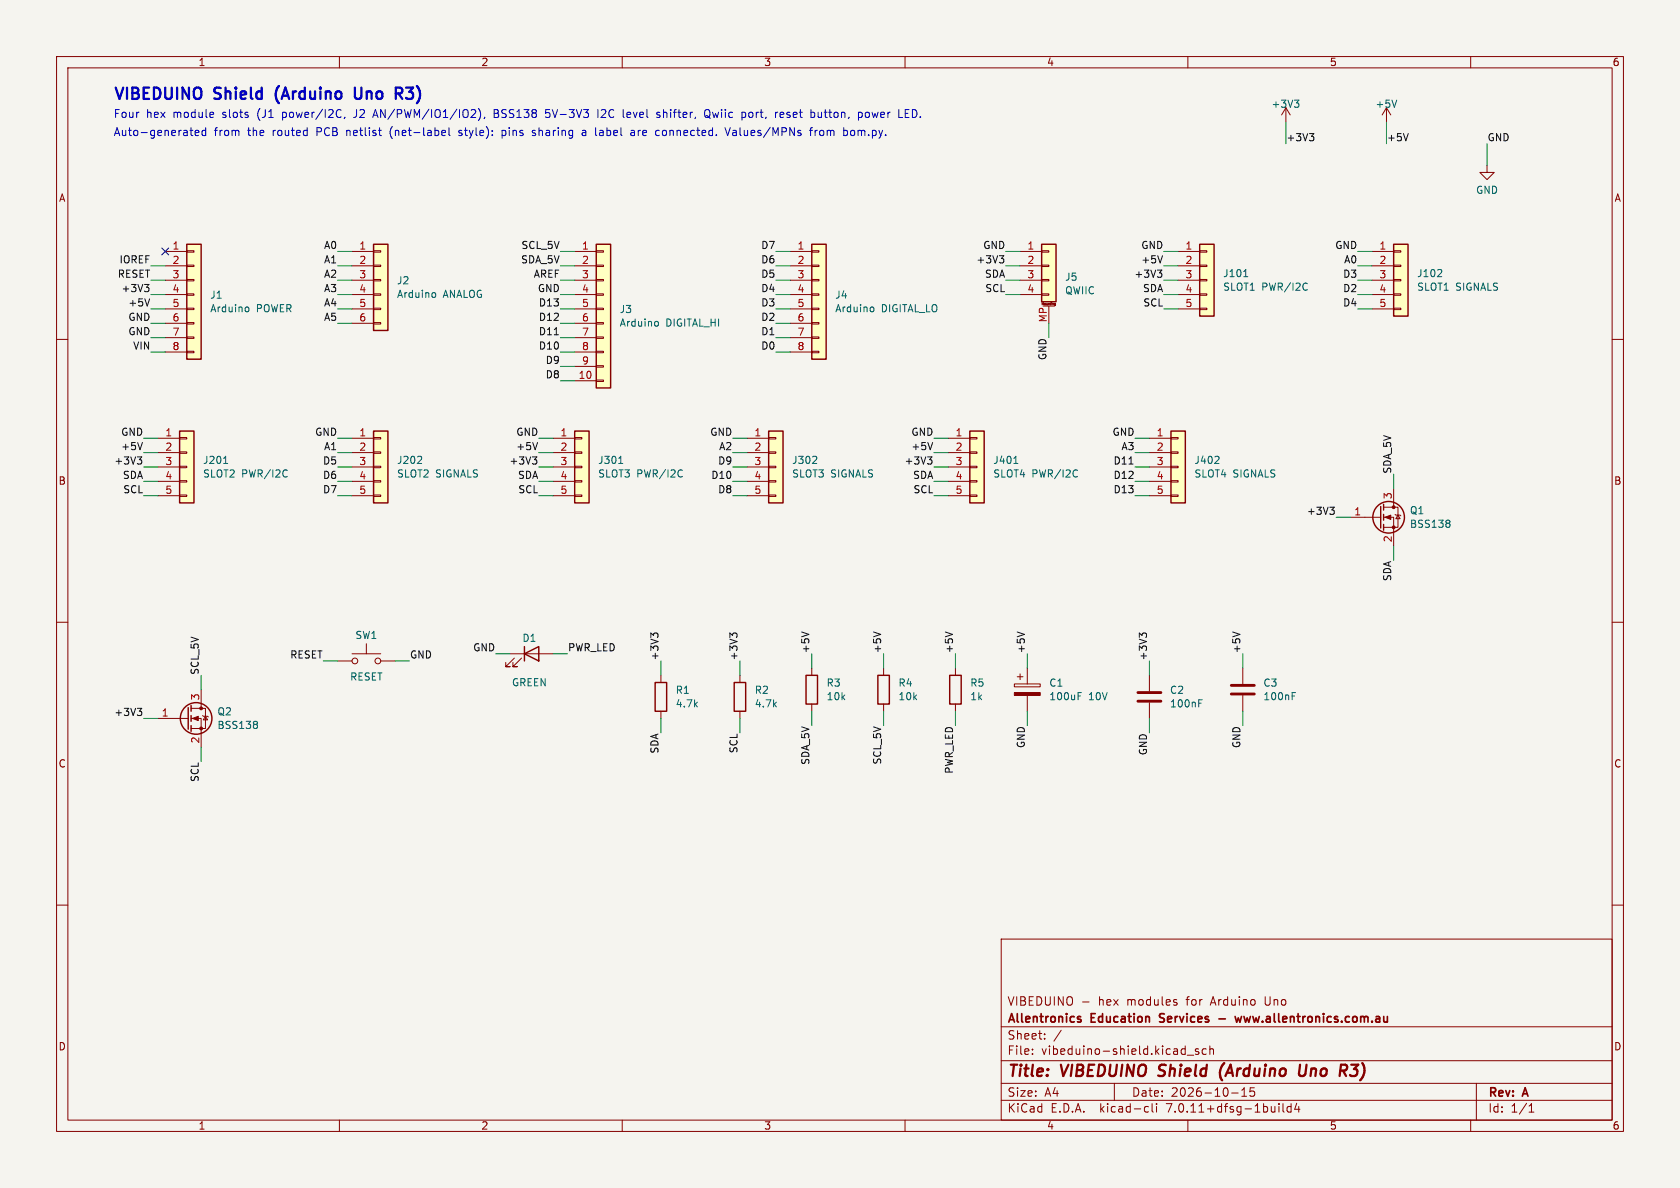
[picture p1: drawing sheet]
<svg xmlns="http://www.w3.org/2000/svg" width="297mm" height="210mm" viewBox="0 0 297 210" stroke-linecap="round" stroke-linejoin="round" font-family="sans-serif">
<path d="M0 0h297v210h-297z" fill="#f5f4ef" stroke="#f5f4ef" stroke-width=".18"/>
<g fill="none" stroke="#840000" stroke-width=".18">
<path d="M10 10h277v190h-277zM12 12h273v186h-273zM60 10v2M110 10v2M160 10v2M210 10v2M227.3 19.1l-.7 1.2M227.3 19.1v2.5M227.3 19.1l.8 1.2M245.1 19.1l-.8 1.2M245.1 19.1v2.5M245.1 19.1l.8 1.2"/>
<path d="M260 10v2M262.9 29.2v1.3h1.3l-1.3 1.3-1.3-1.3h1.3M10 60h2M29.2 44.5h3.8M29.2 47h3.8M29.2 49.5h3.8M29.2 52.1h3.8M29.2 54.6h3.8M29.2 57.2h3.8M29.2 59.7h3.8M33 59.6h1.3v.2h-1.3zM33 57h1.3v.3h-1.3z"/>
<path d="M33 54.5h1.3v.2h-1.3zM33 51.9h1.3v.3h-1.3zM33 49.4h1.3v.3h-1.3zM33 46.9h1.3v.2h-1.3zM33 44.3h1.3v.3h-1.3zM62.2 44.5h3.8M62.2 47h3.8M62.2 49.5h3.8M62.2 52.1h3.8M62.2 54.6h3.8M62.2 57.2h3.8M66 57h1.3v.3h-1.3z"/>
<path d="M66 54.5h1.3v.2h-1.3zM66 51.9h1.3v.3h-1.3zM66 49.4h1.3v.3h-1.3zM66 46.9h1.3v.2h-1.3zM66 44.3h1.3v.3h-1.3zM101.6 44.5h3.8M101.6 47h3.8M101.6 49.5h3.8M101.6 52.1h3.8M101.6 54.6h3.8M101.6 57.2h3.8M101.6 59.7h3.8"/>
<path d="M105.4 59.6h1.3v.2h-1.3zM105.4 57h1.3v.3h-1.3zM105.4 54.5h1.3v.2h-1.3zM105.4 51.9h1.3v.3h-1.3zM105.4 49.4h1.3v.3h-1.3zM105.4 46.9h1.3v.2h-1.3zM105.4 44.3h1.3v.3h-1.3zM139.7 44.5h3.8M139.7 47h3.8M139.7 49.5h3.8M139.7 52.1h3.8M139.7 54.6h3.8"/>
<path d="M139.7 57.2h3.8M139.7 59.7h3.8M143.5 59.6h1.3v.2h-1.3zM143.5 57h1.3v.3h-1.3zM143.5 54.5h1.3v.2h-1.3zM143.5 51.9h1.3v.3h-1.3zM143.5 49.4h1.3v.3h-1.3zM143.5 46.9h1.3v.2h-1.3zM143.5 44.3h1.3v.3h-1.3zM180.3 44.5h3.8M180.3 47h3.8M180.3 49.5h3.8"/>
<path d="M180.3 52.1h3.8M184.1 51.9h1.3v.3h-1.3zM184.1 49.4h1.3v.3h-1.3zM184.1 46.9h1.3v.2h-1.3zM184.1 44.3h1.3v.3h-1.3zM184.4 54.1h2M185.4 54.1v3.1M186.4 53.7l.2-.1v.3M186.4 54h.1M186.4 53.9h.1M186.5 53.9h.1M186.5 54h.1"/>
<path d="M186.6 54h-.1M186.6 54h.1M186.6 53.9v.1M208.3 44.5h3.8M208.3 47h3.8M208.3 49.5h3.8M208.3 52.1h3.8M208.3 54.6h3.8M212.1 54.5h1.3v.2h-1.3zM212.1 51.9h1.3v.3h-1.3zM212.1 49.4h1.3v.3h-1.3zM212.1 46.9h1.3v.2h-1.3z"/>
<path d="M212.1 44.3h1.3v.3h-1.3zM242.6 44.5h3.8M242.6 47h3.8M242.6 49.5h3.8M242.6 52.1h3.8M242.6 54.6h3.8M246.4 54.5h1.2v.2h-1.2zM246.4 51.9h1.2v.3h-1.2zM246.4 49.4h1.2v.3h-1.2zM246.4 46.9h1.2v.2h-1.2zM246.4 44.3h1.2v.3h-1.2zM285 60h2"/>
<path d="M27.9 77.5h3.8M29.2 62.2h3.8M31.7 79.9h1.3v.2h-1.3zM31.7 77.3h1.3v.3h-1.3zM33 62.1h1.3v.3h-1.3zM62.2 77.5h3.8M66 79.9h1.3v.2h-1.3zM66 77.3h1.3v.3h-1.3zM97.8 77.5h3.8M101.6 79.9h1.3v.2h-1.3zM101.6 77.3h1.3v.3h-1.3zM101.6 62.2h3.8"/>
<path d="M101.6 67.3h3.8M101.6 64.8h3.8M105.4 67.2h1.3v.2h-1.3zM105.4 64.6h1.3v.3h-1.3zM105.4 62.1h1.3v.3h-1.3zM132.1 77.5h3.8M135.9 79.9h1.3v.2h-1.3zM135.9 77.3h1.3v.3h-1.3zM139.7 62.2h3.8M143.5 62.1h1.3v.3h-1.3zM167.6 77.5h3.8M171.4 79.9h1.3v.2h-1.3z"/>
<path d="M171.4 77.3h1.3v.3h-1.3zM203.2 77.5h3.8M207 79.9h1.3v.2h-1.3zM207 77.3h1.3v.3h-1.3zM27.9 80h3.8M27.9 82.6h3.8M27.9 85.1h3.8M27.9 87.6h3.8M31.7 87.5h1.3v.3h-1.3zM31.7 85h1.3v.2h-1.3zM31.7 82.4h1.3v.3h-1.3zM62.2 80h3.8"/>
<path d="M62.2 82.6h3.8M62.2 85.1h3.8M62.2 87.6h3.8M66 87.5h1.3v.3h-1.3zM66 85h1.3v.2h-1.3zM66 82.4h1.3v.3h-1.3zM97.8 80h3.8M97.8 82.6h3.8M97.8 85.1h3.8M97.8 87.6h3.8M101.6 87.5h1.3v.3h-1.3zM101.6 85h1.3v.2h-1.3z"/>
<path d="M101.6 82.4h1.3v.3h-1.3zM132.1 80h3.8M132.1 82.6h3.8M132.1 85.1h3.8M132.1 87.6h3.8M135.9 87.5h1.3v.3h-1.3zM135.9 85h1.3v.2h-1.3zM135.9 82.4h1.3v.3h-1.3zM167.6 80h3.8M167.6 82.6h3.8M167.6 85.1h3.8M167.6 87.6h3.8"/>
<path d="M171.4 87.5h1.3v.3h-1.3zM171.4 85h1.3v.2h-1.3zM171.4 82.4h1.3v.3h-1.3zM203.2 80h3.8M203.2 82.6h3.8M203.2 85.1h3.8M203.2 87.6h3.8M207 87.5h1.3v.3h-1.3zM207 85h1.3v.2h-1.3zM207 82.4h1.3v.3h-1.3zM238.8 91.4h5.3M244.6 91.4h1.8v5.1"/>
<path d="M244.6 89.7h2.5v3.5h-2.5M246.4 86.4v3.3M246.6 90.9l.2 .2h.7l.1 .1M247.1 91.1l.4 .6h-.7zM10 110h2M59.7 116.8h2.5M62.2 115.6h5.1M64.8 113.8v1.8M67.3 116.8h2.5M90.2 115.6h7.6M90.9 116.3l-1.5 1.6h.8h-.8v-.8M92.2 116.3l-1.5 1.6h.7h-.7v-.8"/>
<path d="M116.8 119.4v1.3M130.8 119.4v1.3M143.5 118.1v1.3M156.2 118.1v1.3M168.9 118.1v1.3M179.8 119.6h1M180.3 119.1v1M181.6 118.1v2.8M203.2 119.4v2.8M219.7 118.1v2.8M285 110h2M27.9 127h5.4"/>
<path d="M33.8 127h1.8v5.1M33.8 125.2h2.5v3.6h-2.5M35.6 121.9v3.3M35.8 126.5l.1 .1h.8l.1 .1M36.3 126.6l.4 .7h-.8zM116.8 125.7v1.3M130.8 125.7v1.3M143.5 124.5v1.2M156.2 124.5v1.2M168.9 124.5v1.2M179.3 120.9h4.6v.5h-4.6zM181.6 122.9v2.8"/>
<path d="M203.2 124.2v2.8M219.7 122.9v2.8M10 160h2M285 160h2M177 166h108v32h-108zM191.4 177.1h1.1M207.9 177.2l.2 .2-.2 .3M207.9 176.7l.1 .1M60 198v2M110 198v2M160 198v2M177 194.5h108"/>
<path d="M177 191.5h108M177 187.5h108M177 181.5h108M182.5 186.3v.1M182.5 185.5v.1M184.7 183.6v.1M184.7 182.8v.1M187.6 182.1l-1.3 2M197 191.5v3M202.6 195.6l.4 .1M203 196.5l-.4 .1M203.7 195.1v1.3l.2 .2"/>
<path d="M204.5 195.1v.1M204.5 195.6v1M209.9 186.5h1.1M210 198v2M211.9 185.5l-.4-.1-.2 .2 .1 .2 .5 .2v.3h-.6M213.2 185.5l-.4-.1-.3 .3v.4l.2 .2h.5M213.9 185.5l.2-.1 .4 .1v.9M213.9 184.9v1.5M217.7 193.2h1.2M219.5 193.8h.9M219.5 192.7l.5-.4v1.5M221 192.3v.7l.2-.1h.5l.1 .6-.3 .3-.5-.1"/>
<path d="M226.1 195.1v.1M226.1 195.6v1M226.8 195.1v1.3l.2 .2M228.2 195.7l-.4-.1-.3 .3v.4l.2 .2h.5M228.2 195.1v1.5M229.2 195l-.3 1.1h.9M229.6 195.6v1M260 198v2M261 191.5v6.5M270.3 196.6h.9M270.3 195.5l.4-.4v1.5"/>
<circle cx="62.7" cy="116.8" r=".51"/>
<circle cx="66.8" cy="116.8" r=".51"/>
</g>
<path d="M204.7 190.1l.3 .1M205.1 188.4l-.2 .4 .1 .2M216.4 187.9a2.35 2.35 0 0 0-.3 3.1M231 188.2l-.2 1.6a.66 .66 0 0 1-1 .3M238.7 190l.2 .2h.6M238.9 188.2h1.2" fill="none" stroke="#840000" stroke-width=".4"/>
<path d="M190.7 179.7l.4 .1M205.1 179.3v.5M218.3 179.7l.3 1 .3-.7 .3 .7 .3-1M190.7 180.2l.4 .1v.2l-.2 .2h-.3M205 180.6l.2 .1M215.5 180.1h1.1" fill="none" stroke="#840000" stroke-width=".3"/>
<g fill="none" stroke="#840000" stroke-width=".25">
<path d="M33 43.2h2.6v20.3h-2.6zM66 43.2h2.6v15.2h-2.6zM105.4 43.2h2.5v25.4h-2.5zM143.5 43.2h2.5v20.3h-2.5zM184.1 43.2h2.6v10.1h-2.6zM212.1 43.2h2.5v12.7h-2.5zM246.4 43.2h2.5v12.7h-2.5zM31.7 76.2h2.6v12.7h-2.6zM66 76.2h2.6v12.7h-2.6zM101.6 76.2h2.5v12.7h-2.5zM135.9 76.2h2.5v12.7h-2.5zM171.4 76.2h2.6v12.7h-2.6z"/>
<path d="M207 76.2h2.5v12.7h-2.5zM244.1 89.5v3.8M244.6 89.2v1M244.6 90.9v1M244.6 92.7v1M92.7 115.6l2.5-1.3v2.5zM92.7 114.3v2.5M142.5 119.4h2v5.1h-2zM155.2 119.4h2v5.1h-2zM167.9 119.4h2v5.1h-2zM33.3 125.1v3.8M33.8 124.7v1"/>
<path d="M33.8 126.5v1M33.8 128.3v1M115.8 120.7h2.1v5h-2.1zM129.8 120.7h2v5h-2z"/>
<circle cx="245.5" cy="91.4" r="2.79"/>
<circle cx="34.7" cy="127" r="2.79"/>
</g>
<g fill="#840000" stroke="#840000" stroke-width=".18">
<path d="M244.9 91.4l1-.3v.7z"/>
<path d="M179.3 122.4h4.6v.5h-4.6z"/>
<path d="M34 127l1.1-.4v.8z"/>
<circle cx="246.4" cy="93.2" r=".25"/>
<circle cx="246.4" cy="89.7" r=".25"/>
<circle cx="35.6" cy="128.8" r=".25"/>
<circle cx="35.6" cy="125.2" r=".25"/>
</g>
<g fill="none" stroke="#006464" stroke-width=".18">
<path d="M228.8 17.7h.8l-.4 .5M229.4 18.2l.2 .2v.3l-.2 .3M246.9 17.7l-.4 1.3M43.6 54.3h.3l.1 .2-.1 .5-.3 .1M76.6 51.7l.3 .1 .1 .2v.5l-.4 .1M116 56.8l.3 .1 .1 .2-.1 .4-.3 .2M154.1 54.3h.3l.1 .2-.1 .5-.3 .1M219.9 48.9h.7M230.9 50l.2 .2M231.1 51.2l-.2 .1M254.8 47.7l.1 .2-.1 .3-.7 .7h.8M39.5 81.9h.8"/>
<path d="M50.5 83.1l.3 .1M50.8 84.2l-.3 .1M74.4 80.7l.1 .2v.3l-.7 .7h.7M109.4 81.9h.7M120.4 83.1l.2 .1M120.6 84.2l-.2 .1M144.3 80.7l.1 .2-.1 .3-.7 .7h.8M179.2 81.9h.8M190.2 83.1l.3 .1M190.5 84.2l-.3 .1M215.4 80.7l.1 .2v.3l-.8 .7h.8M256.1 91.9l.2 .3-.2 .3 .2 .2v.3l-.2 .2"/>
<path d="M45.3 127.5l.2 .3-.2 .3 .2 .2v.2l-.2 .3M190.6 123h.4M190.6 122.4h.6M211.9 124.3h.4M211.9 123.7h.6M228.4 123h.5M228.4 122.4h.6"/>
</g>
<path d="M201.2 124h4M201.2 122.4h4M217.7 122.7h4M217.7 121.2h4" fill="none" stroke="#840000" stroke-width=".51"/>
<g fill="#ffffc2" stroke="#ffffc2" stroke-width=".18">
<path d="M171.4 76.2h2.6v12.7h-2.6z"/>
<path d="M33 43.2h2.6v20.3h-2.6z"/>
<path d="M207 76.2h2.5v12.7h-2.5z"/>
<path d="M66 43.2h2.6v15.2h-2.6z"/>
<path d="M135.9 76.2h2.5v12.7h-2.5z"/>
<path d="M246.4 43.2h2.5v12.7h-2.5z"/>
<path d="M66 76.2h2.6v12.7h-2.6z"/>
<path d="M212.1 43.2h2.5v12.7h-2.5z"/>
<path d="M101.6 76.2h2.5v12.7h-2.5z"/>
<path d="M31.7 76.2h2.6v12.7h-2.6z"/>
<path d="M105.4 43.2h2.5v25.4h-2.5z"/>
<path d="M184.1 43.2h2.6v10.1h-2.6z"/>
<path d="M143.5 43.2h2.5v20.3h-2.5z"/>
</g>
<g fill="none" stroke="#0f0f0f" stroke-width=".18">
<path d="M231.5 23.6h.8l-.5 .5M232 24.1l.3 .2v.3l-.3 .3M249 23.6l-.5 1.3M25.5 50.3h.8l-.4 .5M26.1 50.8l.2 .2v.3l-.2 .3M26.4 52.8l-.4 1.3M98 59.2h.7M176.7 45.2h.8l-.5 .5M177.2 45.7l.3 .2v.3l-.3 .3M204.6 47.7h.8l-.4 .5M205.2 48.2l.2 .3v.3l-.2 .2M205.5 45.2l-.4 1.3"/>
<path d="M25.2 78.2l-.4 1.3M95 78.2l-.4 1.3M164.9 78.2l-.4 1.3M24.3 80.8h.8l-.5 .5M24.8 81.3l.3 .2v.3l-.3 .2M94.1 80.8h.8l-.4 .5M94.7 81.3l.2 .2v.3l-.2 .2M164 80.8h.8l-.5 .5M164.5 81.3l.3 .2v.3l-.3 .2M199.6 82h.7M235.1 89.7h.8l-.4 .4M235.6 90.1l.3 .3v.3l-.3 .2"/>
<path d="M115.5 112.1l.3-.2h.3l.2 .2M115.5 112.3l-.4-.4v.8M129.5 112.3l-.5-.4v.8M129.5 112.1l.3-.2h.3l.2 .2M141.7 111.7l1.3 .4M154.4 111.7l1.3 .4M167.1 111.7l1.3 .4M179.8 111.7l1.3 .4M201.9 112.1l.2-.2h.3l.3 .2M201.9 112.3l-.5-.4v.8M217.9 111.7l1.3 .4M24.3 125.2h.8l-.5 .5"/>
<path d="M24.8 125.7l.3 .2v.3l-.3 .3"/>
</g>
<g fill="none" stroke="#0000c2" stroke-width=".18">
<path d="M37.6 19.8l.2 .4-.7 .1M66.4 19.4l-.5 1.4M84 19.4l.1 .2-.1 .4-.8 .8h.9M84.6 19.2a1.61 1.61 0 0 1 0 2.1M87.8 19.4h-.4v1.4h.5M97.2 19.4h-.7l-.1 .6 .2-.1 .5 .1M105.7 19.4v1.4M106.8 19.4l-.5 .1M107 20l-.8 .8h.9M111.3 19.8h-.3l-.2 .2 .1 .7 .4 .1M116.2 19.9h.4M124.6 19.6a.47 .47 0 0 1 .6-.2 .47 .47 0 0 1 .3 .4v.5a.47 .47 0 0 1-.5 .5 .47 .47 0 0 1-.4-.5z"/>
<path d="M132.8 19.8l-.3 .1-.1 .2v.5l.4 .2M144.6 19.8l.1 .9 .3 .1 .2-.2M152.2 19.8l.2 .3v.4l-.2 .3M153 20l.2-.2 .4 .2 .1 .5-.1 .2-.4 .1-.2-.2zM160 19.4h.7M33.6 23h.5M34 24h.1M34.5 23.5l.7-.1-.1-.3-.4-.1-.2 .2 .1 .7h.5M36.4 23.1l-.4-.1-.3 .3 .1 .6h.6M36.4 22.6v1.4M37.7 20.7l-.1 .1M61 20.7l-.2 .3"/>
<path d="M62.5 20.8h.1M66 20.4h.7M69.1 22.8l-.1 .5 .1 .8M78.2 23.1l.4-.1 .2 .4-.7 .1M78.2 23.9h.5M79.4 22.6v1.2l.2 .2M81.1 23.9l.4 .1M81.5 23h-.2l-.2 .2 .1 .2 .3 .1M85.7 20.7l-.1 .3M87.4 20h.4M88.8 23.1h.5M88.8 23.9h.5"/>
<path d="M88.8 23v1.4M94.6 23.1l-.3-.1-.2 .2 .1 .2 .4 .2v.3h-.5M96.4 20.6l.2 .2 .5-.1M103 23.1h.5l.1 .9M103.6 23.4h-.5a.27 .27 0 0 0-.2 .3 .27 .27 0 0 0 .2 .3l.5-.1M106 23.8l.2 .2h.3M106.4 23l-.4 .1M106.5 23.4h-.3l-.2 .2M111.5 20.2l-.7 .1M111.6 23.1h.5l.1 .9M112.2 23.4h-.5a.27 .27 0 0 0-.2 .3 .27 .27 0 0 0 .2 .3l.5-.1M116.2 20.2l.3 .1 .2 .2-.1 .2-.4 .1"/>
<path d="M117.2 23.1l-.1 .2 .1 .6M124.8 20.4l.5 .3M125.3 20.7l.3 .2M128.2 22.6l.4 1.4 .5-1.4M130 23l-.4 .1M130 23.4h-.3a.27 .27 0 0 0-.2 .3 .27 .27 0 0 0 .2 .3h.3M137.9 20.3l.7-.1-.1-.3-.4-.1-.2 .2 .1 .7h.5M143.1 23h.5M143.6 22.6l-.3 .2v1.2M144.1 23v1M144.5 23l-.3 .1-.1 .2M151 23.2l-.4-.2-.2 .3 .1 .6 .3 .1 .2-.2"/>
<path d="M160 20.8h.7M160 20h.5"/>
</g>
<path d="M62.7 15.5l.1 1.8 .3 .2 .6-.1M70 15.5h.7a.54 .54 0 0 1 .4 .5 .54 .54 0 0 1-.4 .5h-.7M70.5 16.5l.6 1" fill="none" stroke="#0000c2" stroke-width=".4"/>
<g fill="none" stroke="#009600" stroke-width=".18">
<path d="M227.3 21.6v3.8M245.1 21.6v3.8M262.9 25.4v3.8M26.7 49.5h2.5M26.7 52.1h2.5M26.7 59.7h2.5M26.7 54.6h2.5M26.7 47h2.5M26.7 57.2h2.5M59.7 49.5h2.5M59.7 52.1h2.5M59.7 54.6h2.5"/>
<path d="M59.7 47h2.5M59.7 57.2h2.5M59.7 44.5h2.5M99.1 49.5h2.5M99.1 52.1h2.5M99.1 59.7h2.5M99.1 54.6h2.5M99.1 47h2.5M99.1 57.2h2.5M99.1 44.5h2.5M137.2 49.5h2.5M137.2 52.1h2.5"/>
<path d="M137.2 59.7h2.5M137.2 54.6h2.5M137.2 47h2.5M137.2 57.2h2.5M137.2 44.5h2.5M177.8 49.5h2.5M177.8 52.1h2.5M177.8 47h2.5M177.8 44.5h2.5M185.4 57.2v2.5M205.7 49.5h2.6M205.7 52.1h2.6"/>
<path d="M205.7 54.6h2.6M205.7 47h2.6M205.7 44.5h2.6M240 49.5h2.6M240 52.1h2.6M240 54.6h2.6M240 47h2.6M240 44.5h2.6M25.4 77.5h2.5M26.7 62.2h2.5M59.7 77.5h2.5M95.2 77.5h2.6"/>
<path d="M99.1 62.2h2.5M99.1 64.8h2.5M99.1 67.3h2.5M129.5 77.5h2.6M137.2 62.2h2.5M165.1 77.5h2.5M200.7 77.5h2.5M25.4 82.6h2.5M25.4 85.1h2.5M25.4 87.6h2.5M25.4 80h2.5M59.7 82.6h2.5"/>
<path d="M59.7 85.1h2.5M59.7 87.6h2.5M59.7 80h2.5M95.2 82.6h2.6M95.2 85.1h2.6M95.2 87.6h2.6M95.2 80h2.6M129.5 82.6h2.6M129.5 85.1h2.6M129.5 87.6h2.6M129.5 80h2.6M165.1 82.6h2.5"/>
<path d="M165.1 85.1h2.5M165.1 87.6h2.5M165.1 80h2.5M200.7 82.6h2.5M200.7 85.1h2.5M200.7 87.6h2.5M200.7 80h2.5M236.2 91.4h2.6M246.4 83.8v2.6M246.4 96.5v2.6M35.6 119.4v2.5M57.1 116.8h2.6"/>
<path d="M69.8 116.8h2.6M87.6 115.6h2.6M97.8 115.6h2.5M116.8 116.8v2.6M130.8 116.8v2.6M143.5 115.6v2.5M156.2 115.6v2.5M168.9 115.6v2.5M181.6 115.6v2.5M203.2 116.8v2.6M219.7 115.6v2.5M25.4 127h2.5"/>
<path d="M35.6 132.1v2.5M116.8 127v2.5M130.8 127v2.5M143.5 125.7v2.6M156.2 125.7v2.6M168.9 125.7v2.6M181.6 125.7v2.6M203.2 127v2.5M219.7 125.7v2.6"/>
</g>
<path d="M28.6 43.8l1.2 1.3M29.8 43.8l-1.2 1.3" fill="none" stroke="#000084" stroke-width=".18"/>
<g font-size="2.8" fill="#0000c2">
<text x="20" y="17.8">VIBEDUINO</text>
<text x="38" y="17.8">Shield</text>
<text x="49.6" y="17.8">(Arduino</text>
<text x="64.4" y="17.8">Uno</text>
<text x="72.4" y="17.8">R3)</text>
</g>
<g font-size="2.8" fill="#840000">
<text x="178" y="190.9">Title:</text>
<text x="187.7" y="190.9">VIBEDUINO</text>
<text x="205.7" y="190.9">Shield</text>
<text x="217.3" y="190.9">(Arduino</text>
<text x="232.1" y="190.9">Uno</text>
<text x="240.1" y="190.9">R3)</text>
</g>
<g font-size="2.1" fill="#840000">
<text x="178" y="178">VIBEDUINO</text>
<text x="194.2" y="178">hex</text>
<text x="199.4" y="178">modules</text>
<text x="210.1" y="178">for</text>
<text x="214.5" y="178">Arduino</text>
<text x="224.2" y="178">Uno</text>
<text x="178" y="184">Sheet:</text>
<text x="178" y="181.2">Allentronics</text>
<text x="193" y="181.2">Education</text>
<text x="205.7" y="181.2">Services</text>
<text x="220.3" y="181.2">www.allentronics.com.au</text>
<text x="178" y="186.7">File:</text>
<text x="184.1" y="186.7">vibeduino-shield.kicad_sch</text>
<text x="178" y="196.9">KiCad</text>
<text x="178" y="194.1">Size:</text>
<text x="184.7" y="194.1">A4</text>
<text x="185.7" y="196.9">E.D.A.</text>
<text x="194.6" y="196.9">kicad-cli</text>
<text x="200" y="194.1">Date:</text>
<text x="206.5" y="196.9">7.0.11+dfsg-1build4</text>
<text x="207" y="194.1">2026-10-15</text>
<text x="263" y="194.3">Rev:</text>
<text x="263" y="196.9">Id:</text>
<text x="267.1" y="196.9">1/1</text>
<text x="269.4" y="194.3">A</text>
</g>
<g font-size="1.9" fill="#0000c2">
<text x="20" y="20.9">Four</text>
<text x="25.8" y="20.9">hex</text>
<text x="30.7" y="20.9">module</text>
<text x="39.5" y="20.9">slots</text>
<text x="45.8" y="20.9">(J1</text>
<text x="50.4" y="20.9">power/I2C,</text>
<text x="63.3" y="20.9">J2</text>
<text x="66.9" y="20.9">AN/PWM/IO1/IO2),</text>
<text x="88.4" y="20.9">BSS138</text>
<text x="97.7" y="20.9">5V-3V3</text>
<text x="107" y="20.9">I2C</text>
<text x="111.7" y="20.9">level</text>
<text x="117.9" y="20.9">shifter,</text>
<text x="126.5" y="20.9">Qwiic</text>
<text x="133.2" y="20.9">port,</text>
<text x="139.3" y="20.9">reset</text>
<text x="145.8" y="20.9">button,</text>
<text x="154.3" y="20.9">power</text>
<text x="161.7" y="20.9">LED.</text>
<text x="20" y="24.2">Auto-generated</text>
<text x="37.8" y="24.2">from</text>
<text x="43.9" y="24.2">the</text>
<text x="48.4" y="24.2">routed</text>
<text x="56.3" y="24.2">PCB</text>
<text x="61.8" y="24.2">netlist</text>
<text x="69.6" y="24.2">(net-label</text>
<text x="82" y="24.2">style):</text>
<text x="89.8" y="24.2">pins</text>
<text x="95.3" y="24.2">sharing</text>
<text x="104.3" y="24.2">a</text>
<text x="106.8" y="24.2">label</text>
<text x="113.3" y="24.2">are</text>
<text x="117.8" y="24.2">connected.</text>
<text x="130.4" y="24.2">Values/MPNs</text>
<text x="145.5" y="24.2">from</text>
<text x="151.6" y="24.2">bom.py.</text>
</g>
<g font-size="1.8" fill="#840000">
<text x="35" y="11.9">1</text>
<text x="85" y="11.9">2</text>
<text x="135" y="11.9">3</text>
<text x="185" y="11.9">4</text>
<text x="235" y="11.9">5</text>
<text x="285" y="11.9">6</text>
<text x="10.3" y="35.9">A</text>
<text x="285.3" y="35.9">A</text>
<text x="10.3" y="85.9">B</text>
<text x="285.3" y="85.9">B</text>
<text x="10.3" y="135.9">C</text>
<text x="285.3" y="135.9">C</text>
<text x="10.3" y="185.9">D</text>
<text x="285.3" y="185.9">D</text>
<text x="35" y="199.9">1</text>
<text x="85" y="199.9">2</text>
<text x="135" y="199.9">3</text>
<text x="185" y="199.9">4</text>
<text x="235" y="199.9">5</text>
<text x="285" y="199.9">6</text>
</g>
<g font-size="1.8" fill="#006464">
<text x="224.7" y="19.3">+3V3</text>
<text x="243.1" y="19.3">+5V</text>
<text x="260.9" y="34.5">GND</text>
<text x="37.1" y="53">J1</text>
<text x="70.1" y="50.5">J2</text>
<text x="70.1" y="52.9">Arduino</text>
<text x="78.3" y="52.9">ANALOG</text>
<text x="147.6" y="53">J4</text>
<text x="188.2" y="49.8">J5</text>
<text x="188.2" y="52.2">QWIIC</text>
<text x="216.1" y="49.2">J101</text>
<text x="216.1" y="51.6">SLOT1</text>
<text x="223.1" y="51.6">PWR/I2C</text>
<text x="250.4" y="49.2">J102</text>
<text x="250.4" y="51.6">SLOT1</text>
<text x="257.3" y="51.6">SIGNALS</text>
<text x="37.1" y="55.4">Arduino</text>
<text x="45.3" y="55.4">POWER</text>
<text x="109.5" y="55.5">J3</text>
<text x="109.5" y="57.9">Arduino</text>
<text x="117.7" y="57.9">DIGITAL_HI</text>
<text x="147.6" y="55.4">Arduino</text>
<text x="155.8" y="55.4">DIGITAL_LO</text>
<text x="35.8" y="82.2">J201</text>
<text x="70.1" y="82.2">J202</text>
<text x="105.6" y="82.2">J301</text>
<text x="139.9" y="82.2">J302</text>
<text x="175.5" y="82.2">J401</text>
<text x="211.1" y="82.2">J402</text>
<text x="35.8" y="84.6">SLOT2</text>
<text x="42.7" y="84.6">PWR/I2C</text>
<text x="70.1" y="84.6">SLOT2</text>
<text x="77" y="84.6">SIGNALS</text>
<text x="105.6" y="84.6">SLOT3</text>
<text x="112.6" y="84.6">PWR/I2C</text>
<text x="139.9" y="84.6">SLOT3</text>
<text x="146.9" y="84.6">SIGNALS</text>
<text x="175.5" y="84.6">SLOT4</text>
<text x="182.4" y="84.6">PWR/I2C</text>
<text x="211.1" y="84.6">SLOT4</text>
<text x="218" y="84.6">SIGNALS</text>
<text x="249.2" y="91.1">Q1</text>
<text x="249.2" y="93.5">BSS138</text>
<text x="62.7" y="113.2">SW1</text>
<text x="92.3" y="113.7">D1</text>
<text x="61.8" y="120.5">RESET</text>
<text x="90.4" y="121.5">GREEN</text>
<text x="119.4" y="122.9">R1</text>
<text x="119.4" y="125.3">4.7k</text>
<text x="133.3" y="122.9">R2</text>
<text x="133.3" y="125.3">4.7k</text>
<text x="146" y="121.6">R3</text>
<text x="146" y="124">10k</text>
<text x="158.7" y="121.6">R4</text>
<text x="158.7" y="124">10k</text>
<text x="171.4" y="121.6">R5</text>
<text x="171.4" y="124">1k</text>
<text x="185.4" y="121.6">C1</text>
<text x="185.4" y="124">100uF</text>
<text x="192.4" y="124">10V</text>
<text x="206.7" y="122.9">C2</text>
<text x="206.7" y="125.3">100nF</text>
<text x="223.3" y="121.6">C3</text>
<text x="223.3" y="124">100nF</text>
<text x="38.3" y="126.7">Q2</text>
<text x="38.3" y="129.1">BSS138</text>
</g>
<g font-size="1.8" fill="#0f0f0f">
<text x="227.3" y="25.1">+3V3</text>
<text x="245.1" y="25.1">+5V</text>
<text x="262.9" y="25.1">GND</text>
<text x="21" y="46.6">IOREF</text>
<text x="57.2" y="44.1">A0</text>
<text x="57.2" y="46.6">A1</text>
<text x="92" y="46.6">SDA_5V</text>
<text x="92.1" y="44.1">SCL_5V</text>
<text x="134.5" y="46.6">D6</text>
<text x="134.5" y="44.1">D7</text>
<text x="172.5" y="46.6">+3V3</text>
<text x="173.7" y="44.1">GND</text>
<text x="201.7" y="44.1">GND</text>
<text x="201.7" y="46.6">+5V</text>
<text x="236" y="44.1">GND</text>
<text x="237.5" y="46.6">A0</text>
<text x="20.7" y="49.2">RESET</text>
<text x="21.4" y="51.7">+3V3</text>
<text x="57.2" y="49.2">A2</text>
<text x="57.2" y="51.7">A3</text>
<text x="94.3" y="49.2">AREF</text>
<text x="95" y="51.7">GND</text>
<text x="134.5" y="51.7">D4</text>
<text x="134.5" y="49.2">D5</text>
<text x="174" y="49.2">SDA</text>
<text x="174.1" y="51.7">SCL</text>
<text x="200.5" y="49.2">+3V3</text>
<text x="202" y="51.7">SDA</text>
<text x="237.3" y="49.2">D3</text>
<text x="237.3" y="51.7">D2</text>
<text x="22.6" y="59.3">GND</text>
<text x="22.6" y="56.8">GND</text>
<text x="22.6" y="54.3">+5V</text>
<text x="57.2" y="56.8">A5</text>
<text x="57.2" y="54.3">A4</text>
<text x="95.2" y="59.3">D11</text>
<text x="95.2" y="56.8">D12</text>
<text x="95.2" y="54.3">D13</text>
<text x="134.5" y="59.3">D1</text>
<text x="134.5" y="56.8">D2</text>
<text x="134.5" y="54.3">D3</text>
<text x="202" y="54.3">SCL</text>
<text x="237.3" y="54.3">D4</text>
<text x="23.4" y="61.9">VIN</text>
<text x="95.2" y="61.9">D10</text>
<text x="96.4" y="64.4">D9</text>
<text x="134.5" y="61.9">D0</text>
<text x="185.1" y="63.8" transform="rotate(-90 185.1 63.8)">GND</text>
<text x="96.4" y="67">D8</text>
<text x="21.3" y="77.1">GND</text>
<text x="55.6" y="77.1">GND</text>
<text x="91.2" y="77.1">GND</text>
<text x="125.5" y="77.1">GND</text>
<text x="161" y="77.1">GND</text>
<text x="196.6" y="77.1">GND</text>
<text x="20.1" y="82.2">+3V3</text>
<text x="21.3" y="79.7">+5V</text>
<text x="57" y="82.2">D5</text>
<text x="57.2" y="79.7">A1</text>
<text x="90" y="82.2">+3V3</text>
<text x="91.2" y="79.7">+5V</text>
<text x="126.9" y="82.2">D9</text>
<text x="127" y="79.7">A2</text>
<text x="159.8" y="82.2">+3V3</text>
<text x="161" y="79.7">+5V</text>
<text x="196.8" y="82.2">D11</text>
<text x="198.2" y="79.7">A3</text>
<text x="246" y="83.8" transform="rotate(-90 246 83.8)">SDA_5V</text>
<text x="21.6" y="84.7">SDA</text>
<text x="21.7" y="87.3">SCL</text>
<text x="57" y="87.3">D7</text>
<text x="57" y="84.7">D6</text>
<text x="91.5" y="84.7">SDA</text>
<text x="91.5" y="87.3">SCL</text>
<text x="125.6" y="84.7">D10</text>
<text x="126.9" y="87.3">D8</text>
<text x="161.3" y="84.7">SDA</text>
<text x="161.4" y="87.3">SCL</text>
<text x="196.8" y="84.7">D12</text>
<text x="196.8" y="87.3">D13</text>
<text x="230.9" y="91.1">+3V3</text>
<text x="246" y="102.8" transform="rotate(-90 246 102.8)">SDA</text>
<text x="35.2" y="119.4" transform="rotate(-90 35.2 119.4)">SCL_5V</text>
<text x="51.2" y="116.5">RESET</text>
<text x="72.4" y="116.5">GND</text>
<text x="83.6" y="115.2">GND</text>
<text x="100.3" y="115.2">PWR_LED</text>
<text x="116.5" y="116.8" transform="rotate(-90 116.5 116.8)">+3V3</text>
<text x="130.5" y="116.8" transform="rotate(-90 130.5 116.8)">+3V3</text>
<text x="143.2" y="115.6" transform="rotate(-90 143.2 115.6)">+5V</text>
<text x="155.9" y="115.6" transform="rotate(-90 155.9 115.6)">+5V</text>
<text x="168.6" y="115.6" transform="rotate(-90 168.6 115.6)">+5V</text>
<text x="181.3" y="115.6" transform="rotate(-90 181.3 115.6)">+5V</text>
<text x="202.9" y="116.8" transform="rotate(-90 202.9 116.8)">+3V3</text>
<text x="219.4" y="115.6" transform="rotate(-90 219.4 115.6)">+5V</text>
<text x="20.1" y="126.7">+3V3</text>
<text x="116.5" y="133.3" transform="rotate(-90 116.5 133.3)">SDA</text>
<text x="130.5" y="133.3" transform="rotate(-90 130.5 133.3)">SCL</text>
<text x="143.2" y="135.3" transform="rotate(-90 143.2 135.3)">SDA_5V</text>
<text x="155.9" y="135.2" transform="rotate(-90 155.9 135.2)">SCL_5V</text>
<text x="168.6" y="136.9" transform="rotate(-90 168.6 136.9)">PWR_LED</text>
<text x="181.3" y="132.3" transform="rotate(-90 181.3 132.3)">GND</text>
<text x="202.9" y="133.6" transform="rotate(-90 202.9 133.6)">GND</text>
<text x="219.4" y="132.3" transform="rotate(-90 219.4 132.3)">GND</text>
<text x="35.2" y="138.3" transform="rotate(-90 35.2 138.3)">SCL</text>
</g>
<g font-size="1.8" fill="#a90000">
<text x="30.4" y="44.2">1</text>
<text x="30.4" y="46.7">2</text>
<text x="63.4" y="44.2">1</text>
<text x="63.4" y="46.7">2</text>
<text x="102.8" y="44.2">1</text>
<text x="102.8" y="46.7">2</text>
<text x="140.9" y="44.2">1</text>
<text x="140.9" y="46.7">2</text>
<text x="181.5" y="44.2">1</text>
<text x="181.5" y="46.7">2</text>
<text x="209.5" y="44.2">1</text>
<text x="209.5" y="46.7">2</text>
<text x="243.8" y="44.2">1</text>
<text x="243.8" y="46.7">2</text>
<text x="30.4" y="49.3">3</text>
<text x="30.4" y="51.8">4</text>
<text x="63.4" y="49.3">3</text>
<text x="63.4" y="51.8">4</text>
<text x="102.8" y="49.3">3</text>
<text x="102.8" y="51.8">4</text>
<text x="140.9" y="49.3">3</text>
<text x="140.9" y="51.8">4</text>
<text x="181.5" y="49.3">3</text>
<text x="181.5" y="51.8">4</text>
<text x="209.5" y="49.3">3</text>
<text x="209.5" y="51.8">4</text>
<text x="243.8" y="49.3">3</text>
<text x="243.8" y="51.8">4</text>
<text x="30.4" y="54.4">5</text>
<text x="30.4" y="56.9">6</text>
<text x="30.4" y="59.4">7</text>
<text x="63.4" y="54.4">5</text>
<text x="63.4" y="56.9">6</text>
<text x="102.8" y="54.4">5</text>
<text x="102.8" y="56.9">6</text>
<text x="102.8" y="59.4">7</text>
<text x="140.9" y="54.4">5</text>
<text x="140.9" y="56.9">6</text>
<text x="140.9" y="59.4">7</text>
<text x="185.2" y="57.1" transform="rotate(-90 185.2 57.1)">MP</text>
<text x="209.5" y="54.4">5</text>
<text x="243.8" y="54.4">5</text>
<text x="30.4" y="62">8</text>
<text x="102.8" y="62">8</text>
<text x="102.8" y="64.5">9</text>
<text x="140.9" y="62">8</text>
<text x="102.2" y="67.1">10</text>
<text x="29.1" y="77.2">1</text>
<text x="63.4" y="77.2">1</text>
<text x="99" y="77.2">1</text>
<text x="133.3" y="77.2">1</text>
<text x="168.8" y="77.2">1</text>
<text x="204.4" y="77.2">1</text>
<text x="29.1" y="79.8">2</text>
<text x="29.1" y="82.3">3</text>
<text x="63.4" y="79.8">2</text>
<text x="63.4" y="82.3">3</text>
<text x="99" y="79.8">2</text>
<text x="99" y="82.3">3</text>
<text x="133.3" y="79.8">2</text>
<text x="133.3" y="82.3">3</text>
<text x="168.8" y="79.8">2</text>
<text x="168.8" y="82.3">3</text>
<text x="204.4" y="79.8">2</text>
<text x="204.4" y="82.3">3</text>
<text x="29.1" y="84.8">4</text>
<text x="29.1" y="87.4">5</text>
<text x="63.4" y="84.8">4</text>
<text x="63.4" y="87.4">5</text>
<text x="99" y="84.8">4</text>
<text x="99" y="87.4">5</text>
<text x="133.3" y="84.8">4</text>
<text x="133.3" y="87.4">5</text>
<text x="168.8" y="84.8">4</text>
<text x="168.8" y="87.4">5</text>
<text x="204.4" y="84.8">4</text>
<text x="204.4" y="87.4">5</text>
<text x="246.1" y="88.3" transform="rotate(-90 246.1 88.3)">3</text>
<text x="239.3" y="91.2">1</text>
<text x="246.1" y="96" transform="rotate(-90 246.1 96)">2</text>
<text x="35.3" y="123.9" transform="rotate(-90 35.3 123.9)">3</text>
<text x="28.5" y="126.7">1</text>
<text x="35.3" y="131.5" transform="rotate(-90 35.3 131.5)">2</text>
</g>
<text font-size=".5" fill="#840000" x="184.1" y="54">Mounting</text>
</svg>
